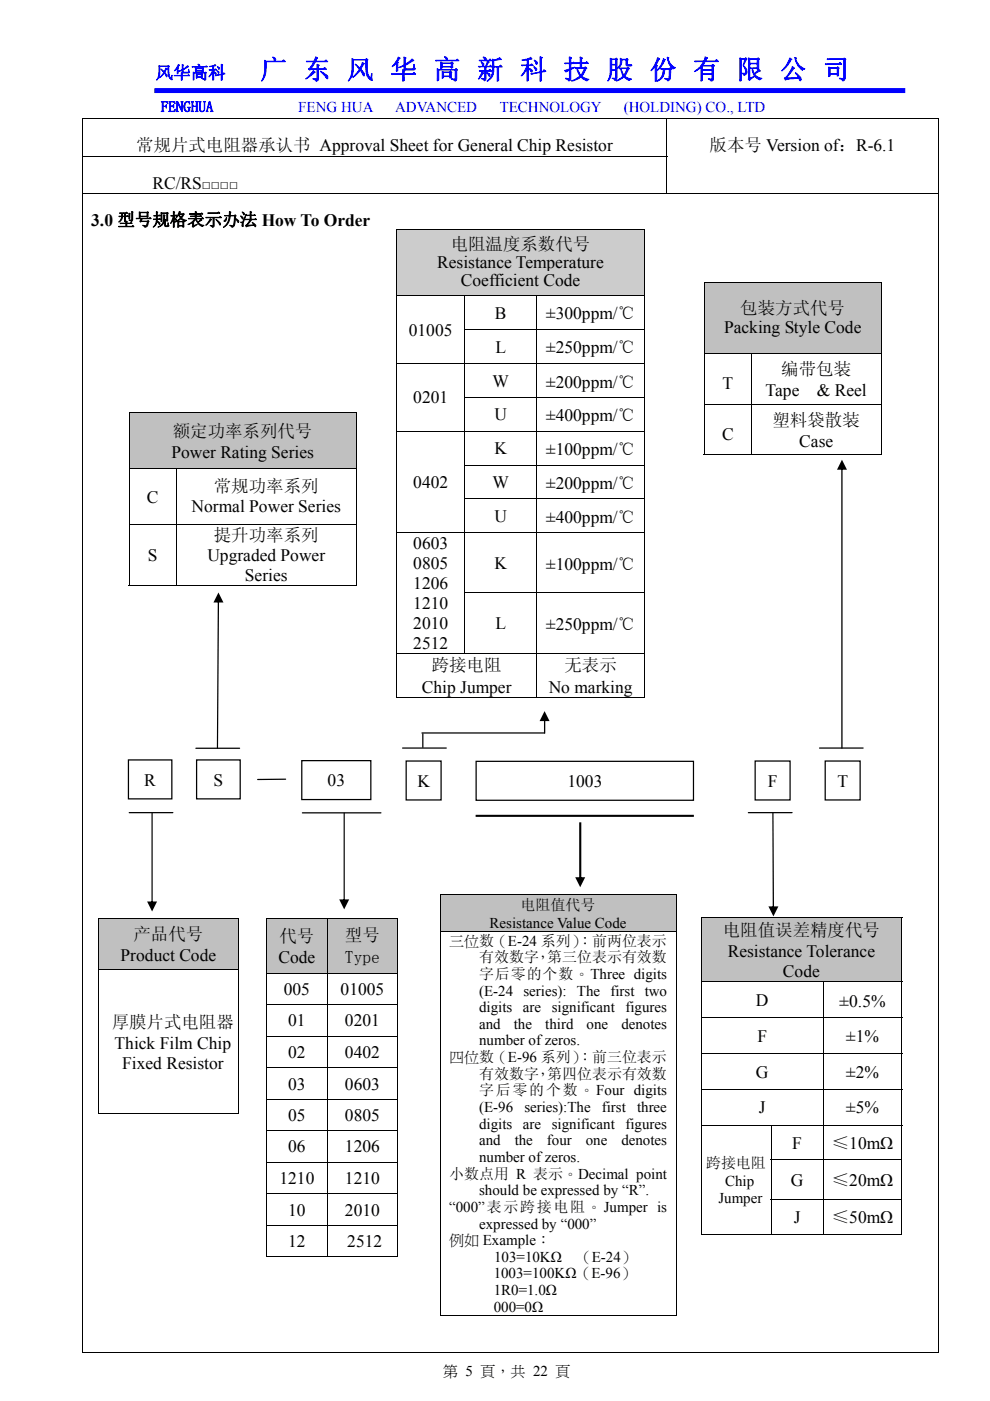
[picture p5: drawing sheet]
<svg xmlns="http://www.w3.org/2000/svg" width="210mm" height="297mm" viewBox="0 0 210 297" stroke-linecap="round" stroke-linejoin="round" font-family="sans-serif">
<path d="M32.7 19.2h159.3" fill="none" stroke="#00f" stroke-width="1.1" stroke-linecap="butt"/>
<path d="M17.4 25.1h.1v.2h-.1zM198.9 25.1h.2v.2h-.2zM198.9 33.1h.2v.1h-.2zM198.9 286.7h.2v.2h-.2z" fill="#000"/>
<path d="M17.4 25.2h181.7M17.4 33.1h124.1M17.4 25.3v7.8M17.4 33.2v7.8M141.4 25.3v7.8M141.4 33.2v7.8M199 25.3v7.8M199 33.2v7.8M17.4 41.1h181.7M17.4 41.2v245.7M199 41.2v245.7M17.4 286.8h181.5" fill="none" stroke="#000" stroke-width=".21"/>
<path d="M18.4 193.3h34.8v49.3h-34.8z" fill="#fff"/>
<g fill="#c0c0c0">
<path d="M21 194.8h29.4v10.7h-29.4z"/>
<path d="M22.8 195.6h25.8v4.8h-25.8z"/>
<path d="M22.8 200.4h25.8v4.3h-25.8z"/>
</g>
<path d="M20.8 194.6h.2v.2h-.2zM50.5 194.6h.1v.2h-.1zM50.5 235.9h.1v.2h-.1z" fill="#000"/>
<path d="M20.8 194.7h29.8M20.9 194.8v10.7M50.5 194.8v10.7M20.8 205.6h29.8M20.9 205.7v30.4M50.5 205.7v30.4M20.8 236h29.7" fill="none" stroke="#000" stroke-width=".21"/>
<path d="M27.2 161.1h9.2v8.3h-9.2z" fill="#fff"/>
<path d="M27.2 161.1h9.2v8.3h-9.2z" fill="none" stroke="#000" stroke-width=".26"/>
<path d="M41.7 161.1h9.3v8.3h-9.3z" fill="#fff"/>
<path d="M41.7 161.1h9.2v8.3h-9.2z" fill="none" stroke="#000" stroke-width=".26"/>
<path d="M64 161.3h14.7v8.2h-14.7z" fill="#fff"/>
<path d="M64 161.3h14.7v8.2h-14.7z" fill="none" stroke="#000" stroke-width=".26"/>
<path d="M86.1 161.4h7.5v8.2h-7.5z" fill="#fff"/>
<path d="M86.1 161.4h7.5v8.2h-7.5z" fill="none" stroke="#000" stroke-width=".26"/>
<path d="M101 161.4h46.1v8.3h-46.1z" fill="#fff"/>
<path d="M101 161.4h46.1v8.3h-46.1z" fill="none" stroke="#000" stroke-width=".26"/>
<path d="M160.2 161.4h7.4v8.2h-7.4z" fill="#fff"/>
<path d="M160.2 161.4h7.4v8.2h-7.4z" fill="none" stroke="#000" stroke-width=".26"/>
<path d="M175 161.4h7.4v8.2h-7.4z" fill="#fff"/>
<path d="M175 161.4h7.4v8.2h-7.4z" fill="none" stroke="#000" stroke-width=".26"/>
<path d="M24.8 86.2h55.6v46.7h-55.6z" fill="#fff"/>
<g fill="#c0c0c0">
<path d="M27.5 87.6h48v11.7h-48z"/>
<path d="M29.3 88.9h44.3v4.8h-44.3z"/>
<path d="M29.3 93.7h44.3v4.3h-44.3z"/>
</g>
<path d="M27.3 87.4h.2v.2h-.2zM75.5 87.4h.1v.2h-.1zM75.5 124h.1v.1h-.1z" fill="#000"/>
<g fill="none" stroke="#000" stroke-width=".21">
<path d="M27.3 87.5h48.3M27.3 99.3h48.3M27.4 87.6v11.7M27.4 99.4v11.7M37.4 99.4v11.7M75.5 87.6v11.7M75.5 99.4v11.7M27.3 111.2h48.3M27.4 111.3v12.8M37.4 111.3v12.8M75.5 111.3v12.8M27.3 124h10"/>
<path d="M37.5 124h38"/>
</g>
<path d="M148 193.1h46.1v74.8h-46.1z" fill="#fff"/>
<g fill="#c0c0c0">
<path d="M148.8 194.5h42.4v13.6h-42.4z"/>
<path d="M150.6 194.6h38.8v4.9h-38.8z"/>
<path d="M150.6 199.5h38.8v4.2h-38.8z"/>
<path d="M150.6 203.7h38.8v4.3h-38.8z"/>
</g>
<path d="M148.6 194.4h.2v.1h-.2zM191.2 194.4h.2v.1h-.2zM148.6 245.9h.2v.1h-.2zM148.6 254.1h.2v.2h-.2zM191.2 261.7h.2v.1h-.2z" fill="#000"/>
<g fill="none" stroke="#000" stroke-width=".21">
<path d="M148.6 194.4h42.8M148.7 194.5v13.6M191.3 194.5v13.6M148.6 208.2h42.8M148.6 215.8h42.8M148.7 208.3v7.4M148.7 215.9v7.4M174.6 208.3v7.4M174.6 215.9v7.4M191.3 208.3v7.4M191.3 215.9v7.4M148.6 223.4h42.8"/>
<path d="M148.6 230.9h42.8M148.6 238.5h42.8M148.7 223.4v7.5M148.7 231v7.4M148.7 238.6v7.3M163.5 238.6v7.3M174.6 223.4v7.5M174.6 231v7.4M174.6 238.6v7.3M191.3 223.4v7.5M191.3 231v7.4M191.3 238.6v7.3"/>
<path d="M148.7 246v8.1M148.7 254.3v7.5M163.4 245.9h28M163.4 254.2h28M163.5 246v8.1M163.5 254.3v7.5M174.6 246v8.1M174.6 254.3v7.5M191.3 246v8.1M191.3 254.3v7.5M148.6 261.7h14.8M163.6 261.7h11"/>
<path d="M174.7 261.7h16.5"/>
</g>
<path d="M146.8 58.5h42.5v45.1h-42.5z" fill="#fff"/>
<g fill="#c0c0c0">
<path d="M149.5 59.9h37.3v14.9h-37.3z"/>
<path d="M151.3 63.5h33.7v3.9h-33.7z"/>
<path d="M151.3 67.4h33.7v3.9h-33.7z"/>
</g>
<g fill="#000">
<path d="M149.3 59.8h.2v.1h-.2zM186.8 59.8h.2v.1h-.2zM186.8 96.4h.2v.1h-.2z"/>
<path d="M46.2 127.3l.3 .1-.3 31.2-.1 .1-.1-.1zM46.3 125.6l1.1 2.1h-2.1z"/>
<path d="M115.4 152.4l.3 .1v2.9l-.2 .2-.1-.2zM115.5 150.8l1.1 2.1h-2.2z"/>
<path d="M178.5 99.1l.2 .1v59.4l-.1 .1-.2-.1zM178.6 97.5l1 2.1h-2.1z"/>
<path d="M32.2 172.3l.2 .1v19.1l-.1 .1-.2-.1zM31.2 191.1h2.1l-1 2.2z"/>
<path d="M72.9 172.3l.2 .1v18.7l-.1 .1-.1-.1zM71.9 190.7h2.2l-1.1 2.1z"/>
<path d="M163.9 172.2l.2 .1 .1 20.2-.2 .2-.1-.2zM163 192.2h2.1l-1.1 2.1z"/>
</g>
<g fill="none" stroke="#000" stroke-width=".21">
<path d="M149.3 59.9h37.7M149.4 59.9v14.9M186.9 59.9v14.9M149.3 74.9h37.7M149.4 75v10.6M159.4 75v10.6M186.9 75v10.6M149.3 85.7h37.7M149.3 96.5h10M149.4 85.8v10.7M159.4 85.8v10.7M159.5 96.5h27.3"/>
<path d="M186.9 85.8v10.7"/>
</g>
<path d="M89.5 155.4h25.9M27.4 172.3h9.3M64.1 172.3h16.7" fill="none" stroke="#000" stroke-width=".26"/>
<path d="M54 193.3h34.5v78.9h-34.5z" fill="#fff"/>
<g fill="#c0c0c0">
<path d="M56.6 194.8h12.8v11.4h-12.8z"/>
<path d="M58.4 196h9.2v4.8h-9.2z"/>
<path d="M58.4 200.8h9.2v4.3h-9.2z"/>
<path d="M69.6 194.8h14.6v11.4h-14.6z"/>
<path d="M71.4 195.7h11v4.8h-11z"/>
<path d="M71.4 200.5h11v4.8h-11z"/>
</g>
<path d="M56.4 194.6h.2v.2h-.2zM84.2 194.6h.2v.2h-.2zM56.4 200.4h.2v.2h-.2zM69.4 200.4h.2v.2h-.2zM84.2 200.4h.2v.2h-.2zM84.2 266.4h.2v.1h-.2z" fill="#000"/>
<g fill="none" stroke="#000" stroke-width=".21">
<path d="M56.4 194.7h28M56.5 194.8v5.6M69.5 194.8v5.6M84.3 194.8v5.6M56.4 206.3h28M56.4 213h28M56.4 219.7h28M56.5 200.6v5.6M56.5 206.4v6.5M56.5 213.1v6.5M56.5 219.8v6.5M69.5 200.6v5.6"/>
<path d="M69.5 206.4v6.5M69.5 213.1v6.5M69.5 219.8v6.5M84.3 200.6v5.6M84.3 206.4v6.5M84.3 213.1v6.5M84.3 219.8v6.5M56.4 226.4h28M56.4 233h28M56.4 239.7h28M56.5 226.4v6.6M56.5 233.1v6.5"/>
<path d="M56.5 239.8v6.5M69.5 226.4v6.6M69.5 233.1v6.5M69.5 239.8v6.5M84.3 226.4v6.6M84.3 233.1v6.5M84.3 239.8v6.5M56.4 246.4h28M56.4 253.1h28M56.4 259.8h28M56.5 246.5v6.5M56.5 253.2v6.5"/>
<path d="M56.5 259.8v6.7M69.5 246.5v6.5M69.5 253.2v6.5M69.5 259.8v6.7M84.3 246.5v6.5M84.3 253.2v6.5M84.3 259.8v6.7M56.4 266.4h13M69.6 266.4h14.6"/>
</g>
<path d="M89.7 155.6v2.9" fill="none" stroke="#000" stroke-width=".26"/>
<path d="M79.7 47.1h62.1v102.6h-62.1z" fill="#fff"/>
<path d="M79.7 47.1h62.1v102.6h-62.1z" fill="none" stroke="#fff" stroke-width=".26"/>
<g fill="#ccc">
<path d="M84.2 48.7h52.4v13.9h-52.4z"/>
<path d="M86 49.8h48.8v3.9h-48.8z"/>
<path d="M86 53.7h48.8v3.9h-48.8z"/>
<path d="M86 57.6h48.8v3.9h-48.8z"/>
</g>
<path d="M84 48.5h.2v.2h-.2zM136.6 48.5h.2v.2h-.2zM84 69.8h.2v.2h-.2zM84 84.2h.2v.1h-.2zM84 98.5h.2v.2h-.2zM84 105.7h.2v.2h-.2zM84 125.6h.2v.2h-.2zM136.6 147.7h.2v.2h-.2z" fill="#000"/>
<g fill="none" stroke="#000" stroke-width=".21">
<path d="M84 48.6h52.8M84.1 48.7v13.9M136.7 48.7v13.9M84 62.7h52.8M84 77.1h52.8M84.1 62.8v7M84.1 70v7M84.1 77.2v7M98.5 69.9h38.3M98.6 62.8v7M98.6 70v7M98.6 77.2v7"/>
<path d="M113.9 62.8v7M113.9 70v7M113.9 77.2v7M136.7 62.8v7M136.7 70v7M136.7 77.2v7M84 91.4h52.8M84.1 84.3v7M84.1 91.5v7M84.1 98.7v7M98.5 84.2h38.3M98.5 98.6h38.3"/>
<path d="M98.6 84.3v7M98.6 91.5v7M98.6 98.7v7M113.9 84.3v7M113.9 91.5v7M113.9 98.7v7M136.7 84.3v7M136.7 91.5v7M136.7 98.7v7M84 113h52.8M84.1 105.9v7M84.1 113.1v12.5"/>
<path d="M98.5 105.8h38.3M98.6 105.9v7M98.6 113.1v12.5M113.9 105.9v7M113.9 113.1v12.5M136.7 105.9v7M136.7 113.1v12.5M84 138.5h52.8M84.1 125.8v12.7M84.1 138.6v9.3M98.5 125.7h38.3M98.6 125.8v12.7"/>
<path d="M113.9 125.8v12.7M113.9 138.6v9.3M136.7 125.8v12.7M136.7 138.6v9.3M84 147.8h29.8M114 147.8h22.6"/>
</g>
<path d="M90.7 188.2h55.4v93.5h-55.4z" fill="#fff"/>
<path d="M90.7 188.2h55.4v93.5h-55.4z" fill="none" stroke="#fff" stroke-width=".26"/>
<g fill="#c0c0c0">
<path d="M93.5 189.7h49.8v7.8h-49.8z"/>
<path d="M95.3 189.7h46.2v3.9h-46.2z"/>
<path d="M95.3 193.6h46.2v3.9h-46.2z"/>
</g>
<g fill="#000">
<path d="M93.3 189.6h.2v.1h-.2zM143.3 189.6h.2v.1h-.2zM143.3 278.8h.2v.2h-.2z"/>
<path d="M122.9 174.3h.4v12h-.4zM122 186h2.1l-1 2.1z"/>
</g>
<path d="M93.3 189.7h50.2M93.3 197.6h50.2M93.4 189.7v7.8M93.4 197.7v81.3M143.4 189.7v7.8M143.4 197.7v81.3M93.3 278.9h50" fill="none" stroke="#000" stroke-width=".21"/>
<path d="M41.6 158.6h9.2M85.4 158.6h9.3M173.8 158.6h9.3M60.6 165.2l-5.9 .1M158.7 172.3h9.3" fill="none" stroke="#000" stroke-width=".26"/>
<path d="M100.9 173h46.3" fill="none" stroke="#000" stroke-width=".44"/>
<text font-size="5.7" fill="#00f" x="55.2" y="16.7">广 东 风 华 高 新 科 技 股 份 有 限 公 司</text>
<text font-size="3.7" fill="#00f" x="33" y="16.7">风华高科</text>
<g font-size="3.7">
<text x="28.9" y="32">常规片式电阻器承认书 Approval Sheet for General Chip Resistor</text>
<text x="150.5" y="32">版本号 Version of：R-6.1</text>
<text x="32.3" y="40.2">RC/RS</text>
<text x="19.3" y="47.8">3.0 型号规格表示办法 How To Order</text>
<text x="95.6" y="52.9">电阻温度系数代号</text>
<text x="92.7" y="56.8">Resistance Temperature</text>
<text x="97.7" y="60.7">Coefficient Code</text>
<text x="86.7" y="71.2">01005</text>
<text x="105" y="67.6">B</text>
<text x="115.8" y="67.6">±300ppm/℃</text>
<text x="153.6" y="70.5">Packing Style Code</text>
<text x="157" y="66.6">包装方式代号</text>
<text x="105.1" y="74.7">L</text>
<text x="115.8" y="74.7">±250ppm/℃</text>
<text x="104.5" y="82">W</text>
<text x="115.8" y="82.2">±200ppm/℃</text>
<text x="153.2" y="82.4">T</text>
<text x="165.7" y="79.5">编带包装</text>
<text x="87.7" y="85.5">0201</text>
<text x="104.9" y="89.1">U</text>
<text x="115.8" y="89.4">±400ppm/℃</text>
<text x="162.4" y="84">Tape</text>
<text x="173.3" y="84">&amp; Reel</text>
<text x="36.6" y="92.6">额定功率系列代号</text>
<text x="153.1" y="93.2">C</text>
<text x="163.9" y="90.3">塑料袋散装</text>
<text x="169.5" y="94.8">Case</text>
<text x="36.3" y="97.1">Power Rating Series</text>
<text x="104.9" y="96.3">K</text>
<text x="115.8" y="96.5">±100ppm/℃</text>
<text x="31.2" y="106.6">C</text>
<text x="45.4" y="104.4">常规功率系列</text>
<text x="87.7" y="103.5">0402</text>
<text x="104.5" y="103.5">W</text>
<text x="115.8" y="103.7">±200ppm/℃</text>
<text x="40.6" y="108.6">Normal Power Series</text>
<text x="104.9" y="110.7">U</text>
<text x="115.8" y="110.9">±400ppm/℃</text>
<text x="31.4" y="118.9">S</text>
<text x="44" y="118.9">Upgraded Power</text>
<text x="45.4" y="114.6">提升功率系列</text>
<text x="87.7" y="116.4">0603</text>
<text x="51.9" y="123.1">Series</text>
<text x="87.7" y="120.7">0805</text>
<text x="87.7" y="124.9">1206</text>
<text x="104.9" y="120.6">K</text>
<text x="115.8" y="120.9">±100ppm/℃</text>
<text x="87.7" y="129.1">1210</text>
<text x="87.7" y="133.4">2010</text>
<text x="87.7" y="137.6">2512</text>
<text x="105.1" y="133.4">L</text>
<text x="115.8" y="133.6">±250ppm/℃</text>
<text x="91.6" y="142.3">跨接电阻</text>
<text x="119.7" y="142.3">无表示</text>
<text x="89.5" y="146.9">Chip Jumper</text>
<text x="116.4" y="146.9">No marking</text>
<text x="30.6" y="166.6">R</text>
<text x="45.3" y="166.6">S</text>
<text x="69.5" y="166.8">03</text>
<text x="88.5" y="166.8">K</text>
<text x="120.4" y="166.9">1003</text>
<text x="162.9" y="166.8">F</text>
<text x="177.6" y="166.8">T</text>
<text x="25.6" y="203.9">Product Code</text>
<text x="28.3" y="199.3">产品代号</text>
<text x="59.3" y="199.7">代号</text>
<text x="73.2" y="199.4">型号</text>
<text x="153.3" y="198.4">电阻值误差精度代号</text>
<text x="154.3" y="202.9">Resistance Tolerance</text>
<text x="59.1" y="204.2">Code</text>
<text x="73.2" y="204.2">Type</text>
<text x="166.1" y="207.2">Code</text>
<text x="60.2" y="211">005</text>
<text x="72.2" y="211">01005</text>
<text x="160.3" y="213.3">D</text>
<text x="178.1" y="213.5">±0.5%</text>
<text x="23.7" y="217.9">厚膜片式电阻器</text>
<text x="61.1" y="217.6">01</text>
<text x="73.2" y="217.6">0201</text>
<text x="160.6" y="220.9">F</text>
<text x="179.5" y="220.9">±1%</text>
<text x="24.3" y="222.4">Thick Film Chip</text>
<text x="25.9" y="226.6">Fixed Resistor</text>
<text x="61.1" y="224.3">02</text>
<text x="73.2" y="224.3">0402</text>
<text x="61.1" y="231">03</text>
<text x="73.2" y="231">0603</text>
<text x="160.3" y="228.5">G</text>
<text x="179.5" y="228.5">±2%</text>
<text x="61.1" y="237.7">05</text>
<text x="73.2" y="237.7">0805</text>
<text x="160.9" y="236">J</text>
<text x="179.5" y="236">±5%</text>
<text x="61.1" y="244.3">06</text>
<text x="73.2" y="244.3">1206</text>
<text x="168" y="243.5">F</text>
<text x="176.4" y="243.5">≤10mΩ</text>
<text x="59.3" y="251">1210</text>
<text x="73.2" y="251">1210</text>
<text x="167.7" y="251.4">G</text>
<text x="176.4" y="251.4">≤20mΩ</text>
<text x="61.1" y="257.7">10</text>
<text x="73.2" y="257.7">2010</text>
<text x="168.3" y="259.3">J</text>
<text x="176.4" y="259.3">≤50mΩ</text>
<text x="61.1" y="264.4">12</text>
<text x="73.7" y="264.4">2512</text>
</g>
<g font-size="3.2" fill="#00f">
<text x="34.1" y="23.7">FENGHUA</text>
<text x="63.3" y="23.7">FENG HUA</text>
<text x="83.8" y="23.7">ADVANCED</text>
<text x="106" y="23.7">TECHNOLOGY</text>
<text x="132.3" y="23.7">(HOLDING) CO., LTD</text>
</g>
<g font-size="3.2">
<text x="42.8" y="40.2">□□□□</text>
<text x="103.8" y="196.7">Resistance Value Code</text>
<text x="110.4" y="192.8">电阻值代号</text>
<text x="95.3" y="200.5">三位数（E-24 系列）</text>
<text x="122.5" y="200.5">：前两位表示</text>
<text x="101.6" y="207.6">字后零的个数。Three digits</text>
<text x="101.6" y="204">有效数字，第三位表示有效数</text>
<text x="101.6" y="211.1">(E-24 series): The first two</text>
<text x="101.6" y="214.6">digits are</text>
<text x="117" y="214.6">significant</text>
<text x="132.7" y="214.6">figures</text>
<text x="101.6" y="218.1">and</text>
<text x="101.6" y="221.7">number of zeros.</text>
<text x="109" y="218.1">the</text>
<text x="115.7" y="218.1">third</text>
<text x="124.4" y="218.1">one</text>
<text x="131.8" y="218.1">denotes</text>
<text x="95.3" y="225.2">四位数（E-96 系列）</text>
<text x="122.5" y="225.2">：前三位表示</text>
<text x="101.6" y="232.2">字后零的个数。Four digits</text>
<text x="101.6" y="228.7">有效数字，第四位表示有效数</text>
<text x="101.6" y="235.8">(E-96</text>
<text x="101.6" y="239.3">digits are</text>
<text x="111.2" y="235.8">series):The</text>
<text x="117" y="239.3">significant</text>
<text x="127.7" y="235.8">first</text>
<text x="132.7" y="239.3">figures</text>
<text x="135.1" y="235.8">three</text>
<text x="101.6" y="242.8">and</text>
<text x="109.2" y="242.8">the</text>
<text x="116" y="242.8">four</text>
<text x="124.2" y="242.8">one</text>
<text x="131.8" y="242.8">denotes</text>
<text x="95.3" y="249.9">小数点用 R 表示。Decimal point</text>
<text x="101.6" y="246.4">number of zeros.</text>
<text x="149.8" y="247.6">跨接电阻</text>
<text x="153.8" y="251.4">Chip</text>
<text x="95.3" y="256.9">“000”表示跨接电阻。Jumper is</text>
<text x="101.6" y="253.4">should be expressed by “R”.</text>
<text x="152.4" y="255.1">Jumper</text>
<text x="95.3" y="264">例如 Example：</text>
<text x="101.6" y="260.5">expressed by “000”</text>
<text x="104.8" y="267.5">103=10KΩ</text>
<text x="122.3" y="267.5">（E-24）</text>
<text x="104.7" y="271.1">1003=100KΩ（E-96）</text>
<text x="104.7" y="274.6">1R0=1.0Ω</text>
<text x="104.7" y="278.1">000=0Ω</text>
<text x="94" y="291.7">第 5 頁，共 22 頁</text>
</g>
</svg>
